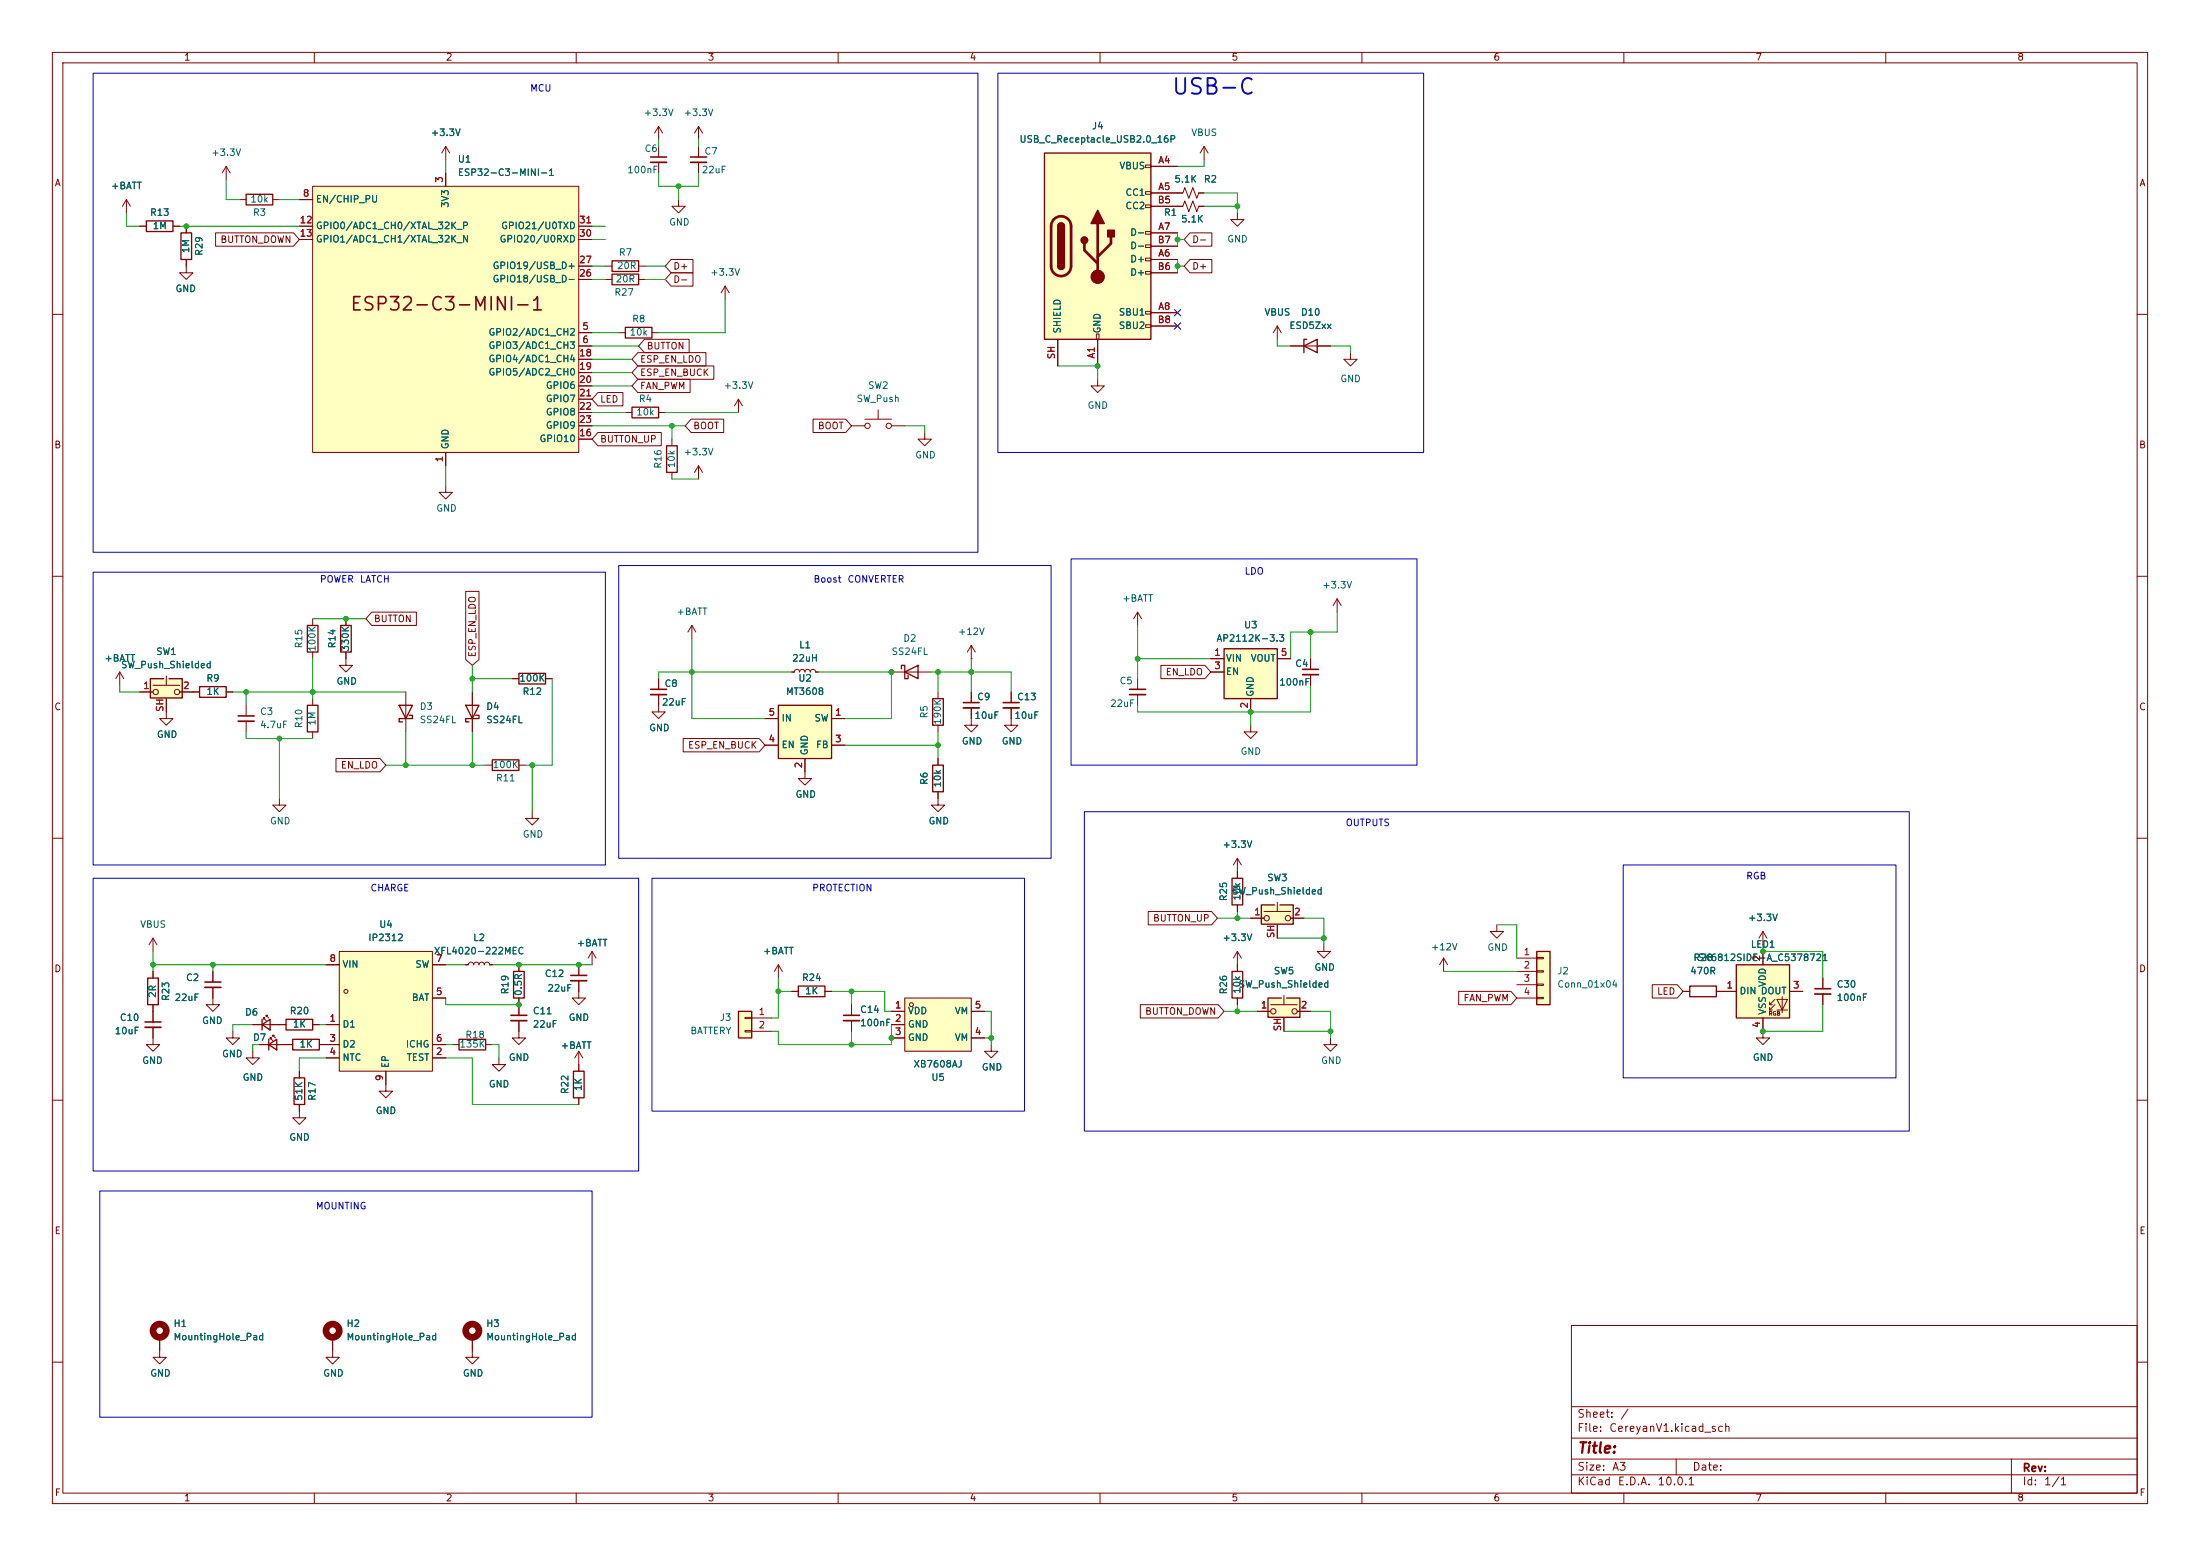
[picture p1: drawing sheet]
<svg xmlns="http://www.w3.org/2000/svg" width="420mm" height="297mm" viewBox="0 0 420 297" stroke-linecap="round" stroke-linejoin="round" font-family="sans-serif">
<g fill="none" stroke="#840000" stroke-width=".19">
<path d="M10 10h400v277h-400zM12 12h396v273h-396zM60 10v2M110 10v2M160 10v2M210 10v2M260 10v2M310 10v2M360 10v2M10 60h2M119.4 78.7h1.2M125.7 78.7h1.3"/>
<path d="M257.8 67.3v1.3h1.3l-1.3 1.3-1.3-1.3h1.3M408 60h2M128.3 83.8v1.3M128.3 90.2v1.2M133.3 88.9l-.7 1.3M133.3 88.9l.8 1.3M133.3 88.9v2.5M10 110h2M408 110h2M10 160h2M153.7 147.3v1.3h1.2l-1.2 1.3-1.3-1.3h1.3M408 160h2"/>
<path d="M10 210h2M408 210h2M90.2 255.3v3.8h1.2l-1.2 1.2-1.3-1.2h1.3M300 253h108v32h-108zM10 260h2M300 278.5h108M300 274.5h108M300 268.5h108M320 278.5v3M384 278.5v6.5M408 260h2M60 285v2"/>
<path d="M110 285v2M160 285v2M210 285v2M260 285v2M300 281.5h108M310 285v2M360 285v2"/>
</g>
<circle cx="90.2" cy="254" r="1.27" fill="none" stroke="#840000" stroke-width="1.3"/>
<path d="M120.6 77.7h5.1v2.1h-5.1zM127.3 85.1h2v5.1h-2z" fill="none" stroke="#840000" stroke-width=".25"/>
<path d="M59.7 35.6h50.8v50.8h-50.8z" fill="#ffffc2"/>
<g fill="none" stroke="#840000" stroke-width=".19">
<path d="M24.1 38.1l.8 1.3M24.1 38.1l-.7 1.3M24.1 38.1v2.5M43.2 31.8l-.8 1.2M43.2 31.8l.7 1.2M43.2 31.8v2.5M45.7 38.1h1.3M52.1 38.1h1.2M57.1 38.1h2.6M59.7 35.6h50.8v50.8h-50.8zM85.1 27.9v2.6M85.1 33v2.6"/>
<path d="M85.1 27.9l-.8 1.3M85.1 27.9l.8 1.3M125.7 24.1v2.6M125.7 27.9v2.1M125.7 31v2M125.7 24.1l-.7 1.3M125.7 24.1l.8 1.3M129.5 38.1v1.3h1.3l-1.3 1.2-1.2-1.2h1.2M133.3 24.1l-.7 1.3M133.3 24.1l.8 1.3M133.3 24.1v2.6M133.3 27.9v2.1"/>
<path d="M133.3 31v2M26.7 43.2h1.2M33 43.2h1.3M35.6 49.5v2.6h-1.3l1.3 1.2 1.2-1.2h-1.2M35.6 43.2v1.3M57.1 43.2h2.6M57.1 45.7h2.6M110.5 43.2h2.5M110.5 45.7h2.5M110.5 53.3h2.5M110.5 50.8h2.5M115.6 53.3h1.2"/>
<path d="M115.6 50.8h1.2M121.9 53.3h1.3M121.9 50.8h1.3M138.4 54.6l-.7 1.3M138.4 54.6l.8 1.3M138.4 54.6v2.6M110.5 63.5h2.5M110.5 66h2.5M110.5 68.6h2.5M110.5 71.1h2.5M110.5 73.7h2.5M110.5 76.2h2.5"/>
<path d="M110.5 78.7h2.5M118.1 63.5h1.3M124.5 63.5h1.2M141 76.2l-.8 1.3M141 76.2l.7 1.3M141 76.2v2.5M167.6 78.2v1.8M209.5 72.4v1.3h1.3l-1.3 1.2-1.2-1.2h1.2M243.8 62.2l-.7 1.3M243.8 62.2l.8 1.3M243.8 62.2v2.6M246.4 66h7.6"/>
<path d="M85.1 86.4v2.5M110.5 83.8h2.5M110.5 81.3h2.5M162.6 81.3h2.5M165.1 80h5.1M170.2 81.3h2.5M176.5 82.6v1.2h1.3l-1.3 1.3-1.2-1.3h1.2M29.2 196.1v3.3h-1.3l1.3 1.3 1.3-1.3h-1.3M29.2 185.4v1.3M29.2 191.8v3.3M40.6 185.4v2.1M40.6 188.5v2"/>
<path d="M44.4 196.9v1.2h-1.2l1.2 1.3 1.3-1.3h-1.3M48.3 195.6h6.3M49.5 199.4h6.4M50.3 194.6v-.3h.2h-.2l.5 .5M50.8 194.1v-.3h.3h-.3l.5 .5M51.6 198.4v-.3h.2h-.2l.5 .5M52.1 197.9v-.3h.2h-.2l.5 .5M59.7 195.6h1.3M61 199.4h1.2M48.3 200.7v1.2h1.2l-1.2 1.3-1.3-1.3h1.3M57.1 204.5v1.2M57.1 210.8v1.3"/>
<path d="M30.5 257.8v1.3h1.2l-1.2 1.2-1.3-1.2h1.3M63.5 257.8v1.3h1.3l-1.3 1.2-1.3-1.2h1.3"/>
<circle cx="165.6" cy="81.3" r=".51"/>
<circle cx="169.7" cy="81.3" r=".51"/>
</g>
<g fill="none" stroke="#840000" stroke-width=".25">
<path d="M47 37.1h5.1v2h-5.1zM27.9 42.2h5.1v2h-5.1zM34.5 44.5h2.1v5h-2.1zM116.8 49.8h5.1v2h-5.1zM116.8 52.3h5.1v2.1h-5.1zM119.4 62.5h5.1v2h-5.1zM248.9 66l2.6-1.2v2.5zM249.4 64.8h-.5v2.5M28.2 186.7h2v5.1h-2zM50 195.6l1.6-1v2zM50 194.6v2M51.3 199.4l1.5-1v2z"/>
<path d="M51.3 198.4v2M54.6 194.6h5.1v2h-5.1zM55.9 198.4h5.1v2h-5.1zM56.1 205.7h2.1v5.1h-2.1z"/>
</g>
<path d="M124.2 30h3.1M131.8 30h3.1M27.7 195.1h3M39.1 187.5h3.1" fill="none" stroke="#840000" stroke-width=".3"/>
<path d="M124.2 31h3.1M131.8 31h3.1M27.7 196.1h3M39.1 188.5h3.1" fill="none" stroke="#840000" stroke-width=".33"/>
<path d="M293.4 181.6h2.5v10.2h-2.5z" fill="#ffffc2"/>
<path d="M172.1 127.6v-.6h.6v2.5h.7v-.6M172.7 128.3l2.6-1.3v2.5zM98 185.4h2.1v5.1h-2.1zM293.4 181.6h2.5v10.2h-2.5zM109.5 204.5h2v5.1h-2z" fill="none" stroke="#840000" stroke-width=".25"/>
<g fill="none" stroke="#840000" stroke-width=".19">
<path d="M217.2 116.8v2.6M217.2 116.8l-.8 1.3M217.2 116.8l.7 1.3M255.3 114.3l-.8 1.3M255.3 114.3l.7 1.3M255.3 114.3v2.5M125.7 129.5v2.1M125.7 132.6v2M170.2 128.3h7.6M217.2 129.5v2.1M217.2 132.6v2M238.8 138.4v1.3h1.2l-1.2 1.3-1.3-1.3h1.3"/>
<path d="M250.2 125.7v2.1M250.2 128.8v2M29.2 179.1l.8 1.2M29.2 179.1l-.8 1.2M29.2 179.1v2.5M40.6 190.5v1.3h-1.2l1.2 1.2 1.3-1.2h-1.3M88.9 184.2h.5l.2-.4 .3-.2 .4 .2 .1 .4 .2-.4 .3-.2 .4 .2 .1 .4 .2-.4 .3-.2 .4 .2 .2 .4 .1-.4 .4-.2 .3 .2 .2 .4h.5M99.1 184.2v1.2M99.1 190.5v3.3M99.1 194.8v2.1M110.5 187.2v3.3h1.3l-1.3 1.3-1.3-1.3h1.3M110.5 184.2v2"/>
<path d="M113 181.6l-.7 1.3M113 181.6l.8 1.3M113 181.6v2.6M289.6 182.9h3.8M289.6 185.4h3.8M289.6 188h3.8M289.6 190.5h3.8M293.4 182.8h1.2v.2h-1.2zM293.4 185.3h1.2v.2h-1.2zM293.4 187.8h1.2v.3h-1.2zM293.4 190.4h1.2v.2h-1.2zM57.1 212.1v1.3h1.3l-1.3 1.2-1.2-1.2h1.2"/>
<path d="M73.7 207v1.3h1.2l-1.2 1.3-1.3-1.3h1.3M95.2 201.9v1.3h1.3l-1.3 1.3-1.2-1.3h1.2M110.5 200.7v3.8M110.5 209.6v1.2M110.5 200.7l-.8 1.2M110.5 200.7l.8 1.2M63.5 255.3v2.5"/>
</g>
<path d="M124.2 131.6h3.1M215.6 131.6h3.1M248.7 127.8h3M97.5 193.8h3.1M109 186.2h3" fill="none" stroke="#840000" stroke-width=".3"/>
<path d="M124.2 132.6h3.1M215.6 132.6h3.1M248.7 128.8h3M97.5 194.8h3.1M109 187.2h3" fill="none" stroke="#840000" stroke-width=".33"/>
<circle cx="63.5" cy="254" r="1.27" fill="none" stroke="#840000" stroke-width="1.3"/>
<path d="M233.7 123.8h10.1v9.6h-10.1z" fill="#ffffc2"/>
<path d="M233.7 123.8h10.1v9.6h-10.1zM152.4 188.2h5.1v2h-5.1z" fill="none" stroke="#840000" stroke-width=".25"/>
<g fill="none" stroke="#840000" stroke-width=".19">
<path d="M132.1 119.4l-.8 1.3M132.1 119.4l.7 1.3M132.1 119.4v2.5M151.1 128.3h.5l.2-.4 .3-.1 .4 .1 .2 .4 .1-.4 .4-.1 .3 .1 .2 .4 .1-.4 .4-.1 .3 .1 .2 .4 .1-.4 .4-.1 .4 .1 .1 .4h.5M185.4 125.7h.1M185.4 135.1v3.3h1.3l-1.3 1.3-1.3-1.3h1.3M185.4 123.2l-.7 1.3M185.4 123.2l.8 1.3M185.4 123.2v2.5M185.4 132.1v2M193 135.1v3.3h1.3l-1.3 1.3-1.2-1.3h1.2M193 132.1v2"/>
<path d="M231.1 125.7h2.6M231.1 128.3h2.6M238.8 133.4v2.5M243.8 125.7h2.6M148.6 184.2l-.8 1.2M148.6 184.2l.8 1.2M148.6 184.2v2.5M151.1 189.2h1.3M157.5 189.2h1.2M162.6 191.8v2M162.6 194.8v2.1M252.7 180.3v1.3h1.3l-1.3 1.3-1.2-1.3h1.2"/>
</g>
<path d="M183.9 134.1h3M191.5 134.1h3.1M161 193.8h3.1" fill="none" stroke="#840000" stroke-width=".3"/>
<path d="M183.9 135.1h3M191.5 135.1h3.1M161 194.8h3.1" fill="none" stroke="#840000" stroke-width=".33"/>
<path d="M141 193h2.5v5.1h-2.5z" fill="#ffffc2"/>
<path d="M141 193h2.5v5.1h-2.5z" fill="none" stroke="#840000" stroke-width=".25"/>
<path d="M142.2 194.2h1.3v.2h-1.3zM142.2 196.7h1.3v.3h-1.3zM143.5 194.3h3.8M143.5 196.9h3.8M254 198.1v1.3h1.3l-1.3 1.3-1.3-1.3h1.3M275.6 185.4h.1M275.6 182.9l-.8 1.3M275.6 182.9l.8 1.3M275.6 182.9v2.5" fill="none" stroke="#840000" stroke-width=".19"/>
<path d="M242.1 190.5h6.1v3.8h-6.1z" fill="#ffffc2"/>
<g fill="none" stroke="#840000" stroke-width=".19">
<path d="M179.1 132.1v1.3M179.1 138.4v1.3M240 193h2.6M242.6 191.8h5M245.1 190v1.8M245.1 194.3v2.6M247.6 193h2.6M348 186.7v2M348 189.7v2.1"/>
<circle cx="243.1" cy="193" r=".51"/>
<circle cx="247.1" cy="193" r=".51"/>
</g>
<path d="M178.1 133.4h2v5h-2zM244.6 190.5h-2.5v3.7h6.1v-3.7h-2.6" fill="none" stroke="#840000" stroke-width=".25"/>
<path d="M346.5 188.7h3" fill="none" stroke="#840000" stroke-width=".3"/>
<path d="M346.5 189.7h3" fill="none" stroke="#840000" stroke-width=".33"/>
<path d="M148.6 134.6h10.1v10.2h-10.1z" fill="#ffffc2"/>
<path d="M148.6 134.6h10.1v10.2h-10.1z" fill="none" stroke="#840000" stroke-width=".25"/>
<path d="M146 137.2h2.6M158.7 137.2h2.6M146 142.2h2.6M153.7 144.8v2.5M158.7 142.2h2.6M179.1 152.4v1.3h1.2l-1.2 1.2-1.3-1.2h1.3M336.5 196.9v1.2h1.3l-1.3 1.3-1.2-1.3h1.2" fill="none" stroke="#840000" stroke-width=".19"/>
<path d="M331.5 184.2h10.1v10.1h-10.1z" fill="#ffffc2"/>
<g fill="none" stroke="#840000" stroke-width=".19">
<path d="M179.1 144.8v1.3M179.1 151.1v1.3M236.2 163.8v3.8M236.2 172.7v1.3M236.2 163.8l-.7 1.3M236.2 163.8l.8 1.3M236.2 181.6l-.7 1.3M236.2 181.6l.8 1.3M236.2 181.6v3.8M236.2 190.5v1.3M321.3 189.2h1.3M327.7 189.2h3.8"/>
<path d="M336.5 181.6v2.6M336.5 194.3v2.6M337.8 191.8h.5M337.8 192.8h.5M338.8 190.8l-1 1v-.5M338.8 191.8l-1 1v-.5M339.2 190.8h2l-1 2zM339.2 192.8h2M340.2 190.2v3.1M341.6 189.2h2.6"/>
</g>
<path d="M178.1 146.1h2v5h-2zM235.2 167.6h2v5.1h-2zM235.2 185.4h2v5.1h-2zM322.6 188.2h5.1v2h-5.1zM331.5 184.2h10.1v10.1h-10.1z" fill="none" stroke="#840000" stroke-width=".25"/>
<path d="M64.8 181.6h17.7v22.9h-17.7z" fill="#ffffc2"/>
<g fill="none" stroke="#840000" stroke-width=".19">
<path d="M85.1 92.7v1.3h1.3l-1.3 1.3-1.3-1.3h1.3M97.8 129.5h1.3M104.1 129.5h1.3M125.7 134.6v1.3h1.3l-1.3 1.3-1.2-1.3h1.2M62.2 195.6h2.6M62.2 199.4h2.6M62.2 184.2h2.6M64.8 181.6h17.7v22.9h-17.7zM82.5 199.4h2.6M82.5 190.5h2.6M82.5 184.2h2.6M62.2 201.9h2.6"/>
<path d="M73.7 204.5v2.5M82.5 201.9h2.6"/>
<circle cx="66" cy="189.2" r=".38"/>
</g>
<path d="M99.1 128.5h5v2.1h-5z" fill="none" stroke="#840000" stroke-width=".25"/>
<path d="M240.8 172.7h6.1v3.8h-6.1z" fill="#ffffc2"/>
<g fill="none" stroke="#840000" stroke-width=".19">
<path d="M59.7 118.1v1.3M66 118.1v1.3M59.7 124.5v1.2M59.7 133.4v1.2M59.7 139.7v1.3M66 124.5v2.5h1.3l-1.3 1.3-1.2-1.3h1.2M77.5 132.1v7.6M90.2 132.1v7.6M53.3 152.4v1.3h1.3l-1.3 1.2-1.2-1.2h1.2M92.7 146.1h1.3M99.1 146.1h1.2M101.6 154.9v1.3h1.3l-1.3 1.3-1.3-1.3h1.3"/>
<path d="M238.8 175.3h2.5M241.3 174h5.1M243.8 172.2v1.8M243.8 176.5v2.6M246.4 175.3h2.5M285.7 176.5v1.3h1.3l-1.3 1.3-1.2-1.3h1.2M336.5 177.8l-.7 1.3M336.5 177.8l.8 1.3M336.5 177.8v2.5M86.4 199.4h1.2M92.7 199.4h1.3M99.1 196.9v1.2h1.2l-1.2 1.3-1.3-1.3h1.3"/>
<circle cx="241.8" cy="175.3" r=".51"/>
<circle cx="245.9" cy="175.3" r=".51"/>
</g>
<path d="M58.7 119.4h2v5.1h-2zM65 119.4h2.1v5.1h-2.1zM58.7 134.6h2v5.1h-2zM76.2 134.6h2.5l-1.2 2.6zM78.1 136.5h.6v.7h-2.5v.6h.6M88.9 134.6h2.5l-1.2 2.6zM90.8 136.5h.6v.7h-2.5v.6h.6M94 145h5.1v2.1h-5.1zM243.3 172.7h-2.5v3.7h6.1v-3.7h-2.6M87.6 198.4h5.1v2h-5.1z" fill="none" stroke="#840000" stroke-width=".25"/>
<path d="M28.7 129.5h6.1v3.9h-6.1z" fill="#ffffc2"/>
<g fill="none" stroke="#840000" stroke-width=".19">
<path d="M22.9 128.3l-.8 1.2M22.9 128.3l.7 1.2M22.9 128.3v2.5M26.7 132.1h2.5M29.2 130.8h5.1M31.7 133.4v3.8h1.3l-1.3 1.2-1.2-1.2h1.2M31.7 129v1.8M34.3 132.1h3.8M43.2 132.1h1.2M47 134.6v2.1M47 137.7v2M189.2 199.4v1.3h1.3l-1.3 1.2-1.2-1.2h1.2"/>
<circle cx="29.7" cy="132.1" r=".51"/>
<circle cx="33.8" cy="132.1" r=".51"/>
</g>
<path d="M31.2 129.5h-2.5v3.7h6.1v-3.7h-2.5M38.1 131.1h5.1v2h-5.1z" fill="none" stroke="#840000" stroke-width=".25"/>
<path d="M45.5 136.7h3" fill="none" stroke="#840000" stroke-width=".3"/>
<path d="M45.5 137.7h3" fill="none" stroke="#840000" stroke-width=".33"/>
<path d="M172.7 190.5h12.7v10.2h-12.7z" fill="#ffffc2"/>
<g fill="none" stroke="#840000" stroke-width=".19">
<path d="M224.8 39.4h1l.4-1 .7 2 .8-2 .8 2 .4-1h1M224.8 36.8h1l.4-1 .7 2 .8-2 .8 2 .4-1h1M229.9 27.9l-.8 1.3M229.9 27.9l.7 1.3M229.9 27.9v2.6M170.2 193h2.5M170.2 195.6h2.5M170.2 198.1h2.5M172.7 190.5h12.7v10.2h-12.7zM185.4 193h2.6M185.4 198.1h2.6M30.5 255.3v2.5"/>
<circle cx="174" cy="191.8" r=".38"/>
</g>
<circle cx="30.5" cy="254" r="1.27" fill="none" stroke="#840000" stroke-width="1.3"/>
<path d="M199.4 29.2h20.3v35.6h-20.3z" fill="#ffffc2"/>
<g fill="none" stroke="#840000" stroke-width=".19">
<path d="M57.1 38.1h2.6M85.1 33v2.6M218.7 31.5h1v.5h-1zM218.7 36.6h1v.5h-1zM218.7 39.1h1v.5h-1zM219.7 31.8h5.1M219.7 36.8h6.1M219.7 39.4h6.1M228.9 36.8h1M228.9 39.4h1M26.7 43.2h1.2M33 43.2h1.3"/>
<path d="M35.6 43.2v1.3M35.6 49.5v1.3M41.2 44.4h14.8l1.1 1.3-1.1 1.3h-14.8zM57.1 43.2h2.6M57.1 45.7h2.6M110.5 43.2h2.5M110.5 45.7h2.5M110.5 53.3h2.5M110.5 50.8h2.5M128.1 49.5h4.2v2.6h-4.2l-1.1-1.3zM128.1 52.1h4.2v2.5h-4.2l-1.1-1.3zM218.7 44.2h1v.5h-1z"/>
<path d="M218.7 46.7h1v.5h-1zM218.7 49.3h1v.5h-1zM218.7 51.8h1v.5h-1zM218.7 59.4h1v.5h-1zM219.7 49.5h5.1M219.7 44.5h5.1M219.7 59.7h5.1M219.7 52.1h5.1M219.7 47h5.1M227.2 44.4h4.1v2.6h-4.1l-1.1-1.3zM227.2 49.5h4.1v2.6h-4.1l-1.1-1.3zM236.2 40.6v1.3h1.3l-1.3 1.3-1.3-1.3h1.3"/>
<path d="M110.5 63.5h2.5M110.5 66h2.5M110.5 68.6h2.5M110.5 71.1h2.5M110.5 73.7h2.5M110.5 76.2h2.5M110.5 78.7h2.5M114.1 74.9h4.8v2.6h-4.8l-1.1-1.3zM121.8 67.3h13v2.6h-13l-1.2-1.3zM121.8 72.4h9.9v2.5h-9.9l-1.2-1.2zM121.8 69.8h14.5v2.6h-14.5l-1.2-1.3zM123 64.8h8.6v2.5h-8.6l-1.1-1.3z"/>
<path d="M201.9 64.8v5.1M209.3 63.8h.5v1h-.5zM209.5 64.8v5.1M218.7 62h1v.5h-1zM219.7 62.2h5.1M246.4 66h2.5M251.5 66h2.5M85.1 86.4v2.5M110.5 83.8h2.5M110.5 81.3h2.5M114.1 82.5h12.1v2.6h-12.1l-1.1-1.3zM131.9 80h6.3v2.6h-6.3l-1.1-1.3z"/>
<path d="M155.2 80h6.2l1.2 1.3-1.2 1.3h-6.2zM66 118.1v1.3M71 116.8h8.5v2.6h-8.5l-1.2-1.3zM88.9 112.9h2.5v13l-1.2 1.1-1.3-1.1zM26.7 132.1h2.5M31.7 133.4v2.5M34.3 132.1h3.8M43.2 132.1h1.2M66 124.5v1.2M90.2 132.1v2.5M90.2 137.2v2.5M97.8 129.5h1.3"/>
<path d="M104.1 129.5h1.3M125.7 129.5v2.1M125.7 132.6v2M146 137.2h2.6M151.1 128.3h.5M155.7 128.3h.5M158.7 137.2h2.6M185.4 132.1v2M185.4 135.1v2.1M193 132.1v2M193 135.1v2.1M221.6 127h8.4l1.1 1.3-1.1 1.2h-8.4z"/>
<path d="M231.1 128.3h2.6M231.1 125.7h2.6M238.8 133.4v2.5M243.8 125.7h2.6M250.2 125.7v2.1M250.2 128.8v2M64.1 144.8h8.4l1.2 1.3-1.2 1.2h-8.4zM130.4 141h14.5l1.1 1.2-1.1 1.3h-14.5zM146 142.2h2.6M153.7 144.8v2.5M158.7 142.2h2.6M179.1 144.8v1.3"/>
<path d="M179.1 151.1v1.3M219.2 174h12.1l1.1 1.3-1.1 1.2h-12.1zM236.2 166.4v1.2M236.2 172.7v1.3M238.8 175.3h2.5M243.8 176.5v2.6M246.4 175.3h2.5M29.2 185.4v1.3M29.2 191.8v3.3M29.2 196.1v2M40.6 185.4v2.1M40.6 188.5v2"/>
<path d="M48.3 195.6h1.7M49.5 199.4h1.8M51.6 195.6h3M52.8 199.4h3.1M59.7 195.6h1.3M61 199.4h3.8M62.2 184.2h2.6M62.2 195.6h2.6M82.5 184.2h2.6M82.5 199.4h2.6M82.5 190.5h2.6M88.9 184.2h.5"/>
<path d="M93.5 184.2h.5M99.1 184.2v1.2M99.1 190.5v3.3M99.1 194.8v2.1M110.5 184.2v2M110.5 187.2v2M151.1 189.2h1.3M157.5 189.2h1.2M162.6 191.8v2M162.6 194.8v2.1M170.2 195.6h2.5M170.2 193h2.5"/>
<path d="M170.2 198.1h2.5M185.4 193h2.6M185.4 198.1h2.6M217.7 191.8h14.9l1.1 1.2-1.1 1.3h-14.9zM236.2 184.2v1.2M236.2 190.5v1.3M240 193h2.6M245.1 194.3v2.6M247.6 193h2.6M278.5 189.2h9.9l1.2 1.3-1.2 1.3h-9.9zM315.4 188h4.8l1.1 1.2-1.1 1.3h-4.8zM321.3 189.2h1.3"/>
<path d="M327.7 189.2h3.8M336.5 181.6v2.6M336.5 194.3v2.6M341.6 189.2h2.6M348 186.7v2M348 189.7v2.1M57.1 204.5v1.2M57.1 210.8v1.3M62.2 201.9h2.6M73.7 204.5v2.5M82.5 201.9h2.6M110.5 203.2v1.3"/>
<path d="M110.5 209.6v1.2M30.5 255.3v2.5M63.5 255.3v2.5M90.2 255.3v2.5"/>
</g>
<path d="M199.4 29.2h20.3v35.6h-20.3zM201.9 43.2a.64 .64 0 0 1 .7-.7 .64 .64 0 0 1 .6 .7M201.9 50.8a.64 .64 0 0 0 .7 .6 .64 .64 0 0 0 .6-.6" fill="none" stroke="#840000" stroke-width=".25"/>
<path d="M201.2 41.8a1.9 1.9 0 0 1 2.1-.4 1.9 1.9 0 0 1 1.2 1.8v7.6a1.91 1.91 0 0 1-1.9 1.9 1.91 1.91 0 0 1-1.9-1.9v-7.8l.1-.6zM207 46.5v1.3l2.5 2.5M209.5 42.7v10.1M212.1 45.2v1.3l-2.6 2.5" fill="none" stroke="#840000" stroke-width=".51"/>
<g fill="#840000" stroke="#840000" stroke-width=".25">
<path d="M201.9 43.2h1.3v7.6h-1.3z"/>
<path d="M202.1 42.7a.64 .64 0 0 1 .7-.1 .64 .64 0 0 1 .4 .6h-1.3z"/>
<path d="M201.9 50.8h1.3a.64 .64 0 0 1-.6 .6 .64 .64 0 0 1-.7-.6z"/>
<path d="M209.5 40.1l1.3 2.6h-2.5z"/>
<path d="M211.5 43.9h1.2v1.3h-1.2z"/>
<circle cx="207" cy="45.8" r=".63"/>
</g>
<circle cx="209.5" cy="52.8" r="1.27" fill="#840000" stroke="#840000" stroke-width=".19"/>
<g fill="none" stroke="#009600" stroke-width=".19">
<path d="M43.2 34.3v3.8h2.5M53.3 38.1h3.8M85.1 30.5v2.5M125.7 33v2.6h7.6v-2.6M125.7 26.7v1.2M129.5 35.6v2.5M133.3 26.7v1.2M229.9 36.8h6.3v3.8M229.9 30.5v1.3h-5.1M229.9 39.4h6.3M24.1 40.6v2.6h2.6M34.3 43.2h22.8"/>
<path d="M113 43.2h2.6M113 50.8h2.6M113 53.3h2.6M113 45.7h2.6M123.2 50.8h3.8M123.2 53.3h3.8M138.4 57.2v6.3h-12.7M224.8 50.8h1.3M224.8 45.7h1.3M224.8 44.5v2.5M224.8 49.5v2.6M113 63.5h5.1"/>
<path d="M113 66h8.9M113 73.7h7.6M113 68.6h7.6M113 71.1h7.6M113 78.7h6.4M127 78.7h14M201.9 69.9h7.6v2.5M243.8 64.8v1.2h2.6M254 66h3.8v1.3M85.1 88.9v3.8M113 81.3h17.8M128.3 91.4h5"/>
<path d="M128.3 81.3v2.5M172.7 81.3h3.8v1.3M59.7 118.1h10.1M217.2 119.4v10.1M255.3 116.8v3.9h-8.9v5M22.9 130.8v1.3h3.8M44.4 132.1h33.1M47 132.1v2.5M47 139.7v1.3h12.7M59.7 125.7v7.7M77.5 139.7v6.4M90.2 127v5.1"/>
<path d="M90.2 139.7v6.4M90.2 129.5h7.6M105.4 129.5v16.6h-5.1M132.1 121.9v15.3h13.9M151.1 128.3h-25.4v1.2M156.2 128.3h14v8.9h-8.9M177.8 128.3h15.2v3.8M179.1 128.3v3.8M179.1 139.7v5.1M185.4 125.7v6.4M217.2 125.7h13.9M238.8 135.9v2.5"/>
<path d="M250.2 130.8v5.1h-33v-1.3M250.2 120.7v5M53.3 141v11.4M73.7 146.1h19M101.6 146.1v8.8M161.3 142.2h17.8M232.4 175.3h6.4M236.2 174v1.3M243.8 179.1h8.9M248.9 175.3h3.8v5M285.7 176.5h3.9v6.4M29.2 184.2h33"/>
<path d="M29.2 181.6v3.8M40.6 184.2v1.2M48.3 195.6h-3.9v1.3M49.5 199.4h-1.2v1.3M61 195.6h1.2M85.1 190.5v1.3h14M85.1 199.4h1.3M85.1 184.2h3.8M94 199.4h1.2v2.5M94 184.2h19M148.6 186.7v7.6h-1.3M148.6 189.2h2.5"/>
<path d="M158.7 189.2h10.2v3.8h1.3M162.6 189.2v2.6M162.6 196.9v2.5M170.2 195.6v3.8h-21.6v-2.5h-1.3M188 193h1.2v6.4M188 198.1h1.2M233.7 193h6.3M236.2 191.8v1.2M245.1 196.9h8.9M250.2 193h3.8v5.1M275.6 185.4h14M336.5 180.3v1.3h11.5v5.1"/>
<path d="M348 191.8v5.1h-11.5M62.2 201.9h-5.1v2.6M85.1 201.9h5.1v8.9h20.3"/>
</g>
<path d="M224.2 59.1l1.2 1.2M225.4 59.1l-1.2 1.2M224.2 61.6l1.2 1.2M225.4 61.6l-1.2 1.2" fill="none" stroke="#000084" stroke-width=".19"/>
<path d="M17.8 14h168.9v91.4h-168.9zM190.5 14h81.3v72.4h-81.3zM17.8 109.2h97.8v55.9h-97.8zM118.1 108h82.6v55.8h-82.6zM204.5 106.7h66v39.4h-66zM207 154.9h157.5v61h-157.5zM17.8 167.6h104.1v55.9h-104.1zM124.5 167.6h71.1v44.5h-71.1zM309.9 165.1h52v40.6h-52zM19 227.3h94v43.2h-94z" fill="none" stroke="#0000c2" stroke-width=".19"/>
<g fill="#009600" stroke="#009600" stroke-width=".19">
<circle cx="35.6" cy="43.2" r=".46"/>
<circle cx="90.2" cy="146.1" r=".46"/>
<circle cx="77.5" cy="146.1" r=".46"/>
<circle cx="47" cy="132.1" r=".46"/>
<circle cx="66" cy="118.1" r=".46"/>
<circle cx="90.2" cy="129.5" r=".46"/>
<circle cx="101.6" cy="146.1" r=".46"/>
<circle cx="53.3" cy="141" r=".46"/>
<circle cx="132.1" cy="128.3" r=".46"/>
<circle cx="179.1" cy="128.3" r=".46"/>
<circle cx="185.4" cy="128.3" r=".46"/>
<circle cx="179.1" cy="142.2" r=".46"/>
<circle cx="59.7" cy="132.1" r=".46"/>
<circle cx="128.3" cy="81.3" r=".46"/>
<circle cx="129.5" cy="35.6" r=".46"/>
<circle cx="99.1" cy="184.2" r=".46"/>
<circle cx="99.1" cy="191.8" r=".46"/>
<circle cx="29.2" cy="184.2" r=".46"/>
<circle cx="40.6" cy="184.2" r=".46"/>
<circle cx="217.2" cy="125.7" r=".46"/>
<circle cx="238.8" cy="135.9" r=".46"/>
<circle cx="224.8" cy="45.7" r=".46"/>
<circle cx="236.2" cy="39.4" r=".46"/>
<circle cx="209.5" cy="69.9" r=".46"/>
<circle cx="224.8" cy="50.8" r=".46"/>
<circle cx="110.5" cy="184.2" r=".46"/>
<circle cx="162.6" cy="199.4" r=".46"/>
<circle cx="162.6" cy="189.2" r=".46"/>
<circle cx="148.6" cy="189.2" r=".46"/>
<circle cx="189.2" cy="198.1" r=".46"/>
<circle cx="170.2" cy="198.1" r=".46"/>
<circle cx="336.5" cy="196.9" r=".46"/>
<circle cx="236.2" cy="175.3" r=".46"/>
<circle cx="252.7" cy="179.1" r=".46"/>
<circle cx="236.2" cy="193" r=".46"/>
<circle cx="254" cy="196.9" r=".46"/>
<circle cx="336.5" cy="181.6" r=".46"/>
<circle cx="250.2" cy="120.7" r=".46"/>
<circle cx="170.2" cy="128.3" r=".46"/>
</g>
<text font-size="3" fill="#0000c2" x="223.5" y="18.8">USB-C</text>
<text font-size="2.5" fill="#840000" x="66.7" y="59.9">ESP32-C3-MINI-1</text>
<text font-size="2" fill="#840000" x="301" y="277.9">Title:</text>
<g font-size="1.5" fill="#840000">
<text x="301" y="273.7">File:</text>
<text x="301" y="271">Sheet:</text>
<text x="307.1" y="273.7">CereyanV1.kicad_sch</text>
<text x="309.2" y="271">/</text>
<text x="301" y="281.1">Size:</text>
<text x="307.6" y="281.1">A3</text>
<text x="323" y="281.1">Date:</text>
<text x="386" y="281.3">Rev:</text>
<text x="301" y="283.9">KiCad</text>
<text x="308.7" y="283.9">E.D.A.</text>
<text x="316.3" y="283.9">10.0.1</text>
<text x="386" y="283.9">Id:</text>
<text x="390.1" y="283.9">1/1</text>
</g>
<g font-size="1.3" fill="#840000">
<text x="35" y="11.9">1</text>
<text x="85" y="11.9">2</text>
<text x="135" y="11.9">3</text>
<text x="185" y="11.9">4</text>
<text x="235" y="11.9">5</text>
<text x="285" y="11.9">6</text>
<text x="335" y="11.9">7</text>
<text x="385" y="11.9">8</text>
<text x="10.3" y="35.9">A</text>
<text x="408.3" y="35.9">A</text>
<text x="42" y="46.7">BUTTON_DOWN</text>
<text x="227.5" y="46.7">D-</text>
<text x="128.4" y="51.8">D+</text>
<text x="227.5" y="51.8">D+</text>
<text x="128.4" y="54.3">D-</text>
<text x="122.1" y="69.5">ESP_EN_LDO</text>
<text x="123.3" y="67">BUTTON</text>
<text x="114.5" y="77.2">LED</text>
<text x="122.1" y="74.6">FAN_PWM</text>
<text x="122.1" y="72.1">ESP_EN_BUCK</text>
<text x="132.2" y="82.2">BOOT</text>
<text x="156" y="82.2">BOOT</text>
<text x="10.3" y="85.9">B</text>
<text x="114.5" y="84.8">BUTTON_UP</text>
<text x="408.2" y="85.9">B</text>
<text x="71.3" y="119.1">BUTTON</text>
<text x="91.1" y="125.6" transform="rotate(-90 91.1 125.6)">ESP_EN_LDO</text>
<text x="222.4" y="129.2">EN_LDO</text>
<text x="10.3" y="135.9">C</text>
<text x="408.2" y="135.9">C</text>
<text x="131.2" y="143.2">ESP_EN_BUCK</text>
<text x="65" y="147">EN_LDO</text>
<text x="220" y="176.2">BUTTON_UP</text>
<text x="10.3" y="185.9">D</text>
<text x="408.2" y="185.9">D</text>
<text x="279.3" y="191.5">FAN_PWM</text>
<text x="316.2" y="190.2">LED</text>
<text x="218.5" y="194">BUTTON_DOWN</text>
<text x="10.3" y="235.9">E</text>
<text x="408.3" y="235.9">E</text>
<text x="10.3" y="285.9">F</text>
<text x="35" y="286.9">1</text>
<text x="85" y="286.9">2</text>
<text x="135" y="286.9">3</text>
<text x="185" y="286.9">4</text>
<text x="235" y="286.9">5</text>
<text x="285" y="286.9">6</text>
<text x="335" y="286.9">7</text>
<text x="385" y="286.9">8</text>
<text x="408.3" y="285.9">F</text>
</g>
<g font-size="1.3" fill="#0000c2">
<text x="101.1" y="17.8">MCU</text>
<text x="61" y="111.5">POWER</text>
<text x="68.6" y="111.5">LATCH</text>
<text x="155.2" y="111.5">Boost</text>
<text x="161.7" y="111.5">CONVERTER</text>
<text x="237.5" y="110">LDO</text>
<text x="256.8" y="158">OUTPUTS</text>
<text x="70.6" y="170.4">CHARGE</text>
<text x="154.9" y="170.4">PROTECTION</text>
<text x="333.2" y="168.2">RGB</text>
<text x="60.2" y="231.1">MOUNTING</text>
</g>
<g font-size="1.3" fill="#006464">
<text x="122.8" y="22.5">+3.3V</text>
<text x="130.4" y="22.5">+3.3V</text>
<text x="82.1" y="26.3">+3.3V</text>
<text x="122.9" y="29.3">C6</text>
<text x="134.4" y="29.8">C7</text>
<text x="194.5" y="27.5">USB_C_Receptacle_USB2.0_16P</text>
<text x="208.4" y="25">J4</text>
<text x="227.3" y="26.3">VBUS</text>
<text x="40.2" y="30.1">+3.3V</text>
<text x="87.3" y="31.3">U1</text>
<text x="87.3" y="33.9">ESP32-C3-MINI-1</text>
<text x="119.6" y="33.4">100nF</text>
<text x="133.9" y="33.4">22uF</text>
<text x="213.6" y="32.6">VBUS</text>
<text x="224.1" y="35.2">5.1K</text>
<text x="229.7" y="35.2">R2</text>
<text x="21.1" y="36.4">+BATT</text>
<text x="28.5" y="41.5">R13</text>
<text x="47.7" y="39">10k</text>
<text x="48.2" y="41.5">R3</text>
<text x="60.2" y="39">EN/CHIP_PU</text>
<text x="86" y="39.8" transform="rotate(-90 86 39.8)">3V3</text>
<text x="214.7" y="37.7">CC1</text>
<text x="214.7" y="40.2">CC2</text>
<text x="222.1" y="41.5">R1</text>
<text x="29" y="44">1M</text>
<text x="60.2" y="44">GPIO0/ADC1_CH0/XTAL_32K_P</text>
<text x="60.2" y="46.6">GPIO1/ADC1_CH1/XTAL_32K_N</text>
<text x="95.3" y="46.6">GPIO20/U0RXD</text>
<text x="95.6" y="44">GPIO21/U0TXD</text>
<text x="127.6" y="43.4">GND</text>
<text x="215.6" y="45.3">D-</text>
<text x="215.6" y="47.9">D-</text>
<text x="225.4" y="42.8">5.1K</text>
<text x="234.2" y="46.6">GND</text>
<text x="36.4" y="48.4" transform="rotate(-90 36.4 48.4)">1M</text>
<text x="39" y="48.9" transform="rotate(-90 39 48.9)">R29</text>
<text x="93.9" y="51.7">GPIO19/USB_D+</text>
<text x="117.7" y="51.7">20R</text>
<text x="118" y="49.1">R7</text>
<text x="135.5" y="52.9">+3.3V</text>
<text x="215.6" y="50.4">D+</text>
<text x="215.6" y="52.9">D+</text>
<text x="33.4" y="56.1">GND</text>
<text x="93.9" y="54.2">GPIO18/USB_D-</text>
<text x="117.2" y="56.7">R27</text>
<text x="117.4" y="54.2">20R</text>
<text x="93.1" y="64.4">GPIO2/ADC1_CH2</text>
<text x="120.1" y="64.4">10k</text>
<text x="120.6" y="61.8">R8</text>
<text x="202.8" y="63.8" transform="rotate(-90 202.8 63.8)">SHIELD</text>
<text x="210.4" y="63.8" transform="rotate(-90 210.4 63.8)">GND</text>
<text x="213.5" y="60.6">SBU1</text>
<text x="213.5" y="63.1">SBU2</text>
<text x="241.3" y="60.6">VBUS</text>
<text x="246" y="63.1">ESD5Zxx</text>
<text x="248.2" y="60.6">D10</text>
<text x="93.1" y="66.9">GPIO3/ADC1_CH3</text>
<text x="93.1" y="69.4">GPIO4/ADC1_CH4</text>
<text x="93.1" y="72">GPIO5/ADC2_CH0</text>
<text x="104.1" y="74.5">GPIO6</text>
<text x="104.1" y="77.1">GPIO7</text>
<text x="121.8" y="77.1">R4</text>
<text x="138" y="74.5">+3.3V</text>
<text x="163.4" y="77.1">SW_Push</text>
<text x="165.6" y="74.5">SW2</text>
<text x="255.8" y="73.3">GND</text>
<text x="104.1" y="79.6">GPIO8</text>
<text x="104.1" y="82.1">GPIO9</text>
<text x="121.4" y="79.6">10k</text>
<text x="207.5" y="78.3">GND</text>
<text x="86" y="85.9" transform="rotate(-90 86 85.9)">GND</text>
<text x="102.9" y="84.7">GPIO10</text>
<text x="126.6" y="89.6" transform="rotate(-90 126.6 89.6)">R16</text>
<text x="129.1" y="89.5" transform="rotate(-90 129.1 89.5)">10k</text>
<text x="130.4" y="87.2">+3.3V</text>
<text x="174.6" y="87.8">GND</text>
<text x="83.2" y="98">GND</text>
<text x="252.3" y="112.6">+3.3V</text>
<text x="129" y="117.7">+BATT</text>
<text x="214.1" y="115.2">+BATT</text>
<text x="29.7" y="125.3">SW1</text>
<text x="58" y="123.9" transform="rotate(-90 58 123.9)">R15</text>
<text x="60.6" y="124.5" transform="rotate(-90 60.6 124.5)">100K</text>
<text x="64.4" y="123.9" transform="rotate(-90 64.4 123.9)">R14</text>
<text x="66.9" y="124.5" transform="rotate(-90 66.9 124.5)">330K</text>
<text x="152.4" y="124.1">L1</text>
<text x="170.1" y="125.3">SS24FL</text>
<text x="172.3" y="122.8">D2</text>
<text x="182.8" y="121.5">+12V</text>
<text x="232.1" y="122.8">AP2112K-3.3</text>
<text x="237.4" y="120.2">U3</text>
<text x="19.8" y="126.6">+BATT</text>
<text x="23" y="127.9">SW_Push_Shielded</text>
<text x="39.3" y="130.4">R9</text>
<text x="64.1" y="131">GND</text>
<text x="99" y="130.4">100K</text>
<text x="126.8" y="131.4">C8</text>
<text x="151.1" y="126.6">22uH</text>
<text x="152.3" y="130.4">U2</text>
<text x="213.6" y="130.9">C5</text>
<text x="233.9" y="126.6">VIN</text>
<text x="233.9" y="129.1">EN</text>
<text x="238.7" y="126.6">VOUT</text>
<text x="244.1" y="131.2">100nF</text>
<text x="247.2" y="127.6">C4</text>
<text x="39.3" y="132.9">1K</text>
<text x="49.5" y="136.8">C3</text>
<text x="80" y="135.8">D3</text>
<text x="92.7" y="135.8">D4</text>
<text x="99.7" y="132.9">R12</text>
<text x="126.2" y="135">22uF</text>
<text x="149.9" y="132.9">MT3608</text>
<text x="177.4" y="137.2" transform="rotate(-90 177.4 137.2)">R5</text>
<text x="185.9" y="137.5">10uF</text>
<text x="186.4" y="134">C9</text>
<text x="193.6" y="137.5">10uF</text>
<text x="194.1" y="134">C13</text>
<text x="211.8" y="135.2">22uF</text>
<text x="239.6" y="133.1" transform="rotate(-90 239.6 133.1)">GND</text>
<text x="29.8" y="141.1">GND</text>
<text x="49.5" y="139.3">4.7uF</text>
<text x="58" y="139.1" transform="rotate(-90 58 139.1)">R10</text>
<text x="60.6" y="138.6" transform="rotate(-90 60.6 138.6)">1M</text>
<text x="80" y="138.3">SS24FL</text>
<text x="92.7" y="138.3">SS24FL</text>
<text x="123.8" y="139.9">GND</text>
<text x="149.1" y="143.1">EN</text>
<text x="149.1" y="138">IN</text>
<text x="155.4" y="138">SW</text>
<text x="155.7" y="143.1">FB</text>
<text x="179.9" y="138.4" transform="rotate(-90 179.9 138.4)">190K</text>
<text x="183.5" y="142.4">GND</text>
<text x="191.1" y="142.4">GND</text>
<text x="94" y="146.9">100K</text>
<text x="94.6" y="149.5">R11</text>
<text x="154.5" y="144.3" transform="rotate(-90 154.5 144.3)">GND</text>
<text x="177.4" y="149.9" transform="rotate(-90 177.4 149.9)">R6</text>
<text x="236.7" y="144.4">GND</text>
<text x="151.8" y="152.6">GND</text>
<text x="179.9" y="150.4" transform="rotate(-90 179.9 150.4)">10k</text>
<text x="51.4" y="157.7">GND</text>
<text x="99.7" y="160.2">GND</text>
<text x="177.2" y="157.7">GND</text>
<text x="233.3" y="162.2">+3.3V</text>
<text x="234.5" y="172.1" transform="rotate(-90 234.5 172.1)">R25</text>
<text x="235.1" y="171">SW_Push_Shielded</text>
<text x="237.1" y="172" transform="rotate(-90 237.1 172)">10k</text>
<text x="241.8" y="168.5">SW3</text>
<text x="26.7" y="177.4">VBUS</text>
<text x="70.2" y="179.9">IP2312</text>
<text x="72.3" y="177.4">U4</text>
<text x="90.2" y="179.9">L2</text>
<text x="233.3" y="179.9">+3.3V</text>
<text x="333.6" y="176.1">+3.3V</text>
<text x="65.3" y="185">VIN</text>
<text x="79.2" y="185">SW</text>
<text x="82.7" y="182.5">XFL4020-222MEC</text>
<text x="110" y="180.9">+BATT</text>
<text x="145.6" y="182.5">+BATT</text>
<text x="250.8" y="185.6">GND</text>
<text x="273.1" y="181.7">+12V</text>
<text x="283.8" y="181.8">GND</text>
<text x="323.2" y="183.7">R28</text>
<text x="324" y="183.7">SK6812SIDE-A_C5378721</text>
<text x="334.1" y="181.2">LED1</text>
<text x="30.1" y="190.6" transform="rotate(-90 30.1 190.6)">2R</text>
<text x="32.6" y="191.2" transform="rotate(-90 32.6 191.2)">R23</text>
<text x="33.2" y="191.4">22uF</text>
<text x="35.4" y="187.6">C2</text>
<text x="78.5" y="191.4">BAT</text>
<text x="97.4" y="189.9" transform="rotate(-90 97.4 189.9)">R19</text>
<text x="99.9" y="190.2" transform="rotate(-90 99.9 190.2)">0.5R</text>
<text x="103.9" y="186.8">C12</text>
<text x="104.4" y="189.6">22uF</text>
<text x="153" y="187.6">R24</text>
<text x="153.6" y="190.1">1K</text>
<text x="234.5" y="189.9" transform="rotate(-90 234.5 189.9)">R26</text>
<text x="236.4" y="188.8">SW_Push_Shielded</text>
<text x="237.1" y="189.8" transform="rotate(-90 237.1 189.8)">10k</text>
<text x="243.1" y="186.3">SW5</text>
<text x="297.2" y="186.3">J2</text>
<text x="297.2" y="188.8">Conn_01x04</text>
<text x="322.6" y="186.3">470R</text>
<text x="332" y="190.1">DIN DOUT</text>
<text x="337.4" y="188.5" transform="rotate(-90 337.4 188.5)">VDD</text>
<text x="350.5" y="191.4">100nF</text>
<text x="350.5" y="188.8">C30</text>
<text x="21.8" y="197.7">10uF</text>
<text x="22.8" y="195.2">C10</text>
<text x="38.5" y="195.8">GND</text>
<text x="46.7" y="194.2">D6</text>
<text x="55.2" y="193.9">R20</text>
<text x="55.8" y="196.4">1K</text>
<text x="65.3" y="196.4">D1</text>
<text x="101.6" y="193.9">C11</text>
<text x="101.6" y="196.4">22uF</text>
<text x="108.5" y="195.2">GND</text>
<text x="131.7" y="197.7">BATTERY</text>
<text x="137.3" y="195.2">J3</text>
<text x="164.1" y="196.2">100nF</text>
<text x="164.1" y="193.6">C14</text>
<text x="173.2" y="193.9">VDD</text>
<text x="173.2" y="196.4">GND</text>
<text x="182.2" y="193.9">VM</text>
<text x="337.4" y="193.8" transform="rotate(-90 337.4 193.8)">VSS</text>
<text x="27" y="203.4">GND</text>
<text x="42.3" y="202.1">GND</text>
<text x="48.2" y="199">D7</text>
<text x="57.1" y="200.3">1K</text>
<text x="65.3" y="200.3">D2</text>
<text x="65.3" y="202.8">NTC</text>
<text x="74.5" y="204" transform="rotate(-90 74.5 204)">EP</text>
<text x="77.4" y="200.3">ICHG</text>
<text x="77.5" y="202.8">TEST</text>
<text x="87.6" y="200.3">135K</text>
<text x="88.7" y="198.5">R18</text>
<text x="97" y="202.8">GND</text>
<text x="106.9" y="200.5">+BATT</text>
<text x="173.2" y="199">GND</text>
<text x="182.2" y="199">VM</text>
<text x="252.1" y="203.4">GND</text>
<text x="334.5" y="202.8">GND</text>
<text x="46.2" y="206.6">GND</text>
<text x="93.2" y="207.9">GND</text>
<text x="108.8" y="209" transform="rotate(-90 108.8 209)">R22</text>
<text x="111.4" y="208.4" transform="rotate(-90 111.4 208.4)">1K</text>
<text x="174.3" y="204.1">XB7608AJ</text>
<text x="177.7" y="206.6">U5</text>
<text x="187.3" y="204.6">GND</text>
<text x="58" y="210.2" transform="rotate(-90 58 210.2)">51K</text>
<text x="60.6" y="210.2" transform="rotate(-90 60.6 210.2)">R17</text>
<text x="71.6" y="213">GND</text>
<text x="55.1" y="218">GND</text>
<text x="33" y="253.6">H1</text>
<text x="33" y="256.1">MountingHole_Pad</text>
<text x="66" y="253.6">H2</text>
<text x="66" y="256.1">MountingHole_Pad</text>
<text x="92.7" y="253.6">H3</text>
<text x="92.7" y="256.1">MountingHole_Pad</text>
<text x="28.6" y="263.1">GND</text>
<text x="61.6" y="263.1">GND</text>
<text x="88.3" y="263.1">GND</text>
</g>
<g font-size="1.3" fill="#a90000">
<text x="84.8" y="35" transform="rotate(-90 84.8 35)">3</text>
<text x="221" y="31.5">A4</text>
<text x="57.7" y="37.8">8</text>
<text x="220.9" y="39.1">B5</text>
<text x="221" y="36.6">A5</text>
<text x="57.1" y="42.9">12</text>
<text x="57.1" y="45.5">13</text>
<text x="110.4" y="45.5">30</text>
<text x="110.4" y="42.9">31</text>
<text x="220.9" y="46.7">B7</text>
<text x="221" y="44.2">A7</text>
<text x="110.4" y="53.1">26</text>
<text x="110.4" y="50.5">27</text>
<text x="220.9" y="51.8">B6</text>
<text x="221" y="49.3">A6</text>
<text x="221" y="59.4">A8</text>
<text x="111.1" y="63.2">5</text>
<text x="111.1" y="65.8">6</text>
<text x="220.9" y="62">B8</text>
<text x="110.4" y="68.3">18</text>
<text x="110.4" y="70.9">19</text>
<text x="201.7" y="68.7" transform="rotate(-90 201.7 68.7)">SH</text>
<text x="209.3" y="68.6" transform="rotate(-90 209.3 68.6)">A1</text>
<text x="110.4" y="73.4">20</text>
<text x="110.4" y="75.9">21</text>
<text x="110.4" y="83.6">16</text>
<text x="110.4" y="78.5">22</text>
<text x="110.4" y="81">23</text>
<text x="84.8" y="88.3" transform="rotate(-90 84.8 88.3)">1</text>
<text x="231.7" y="125.5">1</text>
<text x="244.4" y="125.5">5</text>
<text x="27.2" y="131.8">1</text>
<text x="34.9" y="131.8">2</text>
<text x="231.7" y="128">3</text>
<text x="31.5" y="136" transform="rotate(-90 31.5 136)">SH</text>
<text x="146.6" y="136.9">5</text>
<text x="159.3" y="136.9">1</text>
<text x="238.5" y="135.3" transform="rotate(-90 238.5 135.3)">2</text>
<text x="146.6" y="142">4</text>
<text x="159.3" y="142">3</text>
<text x="153.4" y="146.8" transform="rotate(-90 153.4 146.8)">2</text>
<text x="239.3" y="175">1</text>
<text x="243.6" y="179.2" transform="rotate(-90 243.6 179.2)">SH</text>
<text x="246.9" y="175">2</text>
<text x="62.8" y="183.9">8</text>
<text x="83.1" y="183.9">7</text>
<text x="290.8" y="182.6">1</text>
<text x="290.8" y="185.2">2</text>
<text x="336.3" y="183.6" transform="rotate(-90 336.3 183.6)">2</text>
<text x="83.1" y="190.2">5</text>
<text x="290.8" y="187.7">3</text>
<text x="290.8" y="190.2">4</text>
<text x="329.5" y="189">1</text>
<text x="342.2" y="189">3</text>
<text x="62.8" y="195.3">1</text>
<text x="144.7" y="194.1">1</text>
<text x="144.7" y="196.6">2</text>
<text x="170.7" y="192.8">1</text>
<text x="170.7" y="195.3">2</text>
<text x="170.7" y="197.9">3</text>
<text x="186" y="197.9">4</text>
<text x="186" y="192.8">5</text>
<text x="240.6" y="192.8">1</text>
<text x="244.9" y="197" transform="rotate(-90 244.9 197)">SH</text>
<text x="248.2" y="192.8">2</text>
<text x="336.3" y="196.3" transform="rotate(-90 336.3 196.3)">4</text>
<text x="62.8" y="199.1">3</text>
<text x="62.8" y="201.7">4</text>
<text x="83.1" y="201.7">2</text>
<text x="83.1" y="199.1">6</text>
<text x="73.4" y="206.4" transform="rotate(-90 73.4 206.4)">9</text>
</g>
<text font-size=".8" fill="#840000" x="337.5" y="194">RGB</text>
</svg>
